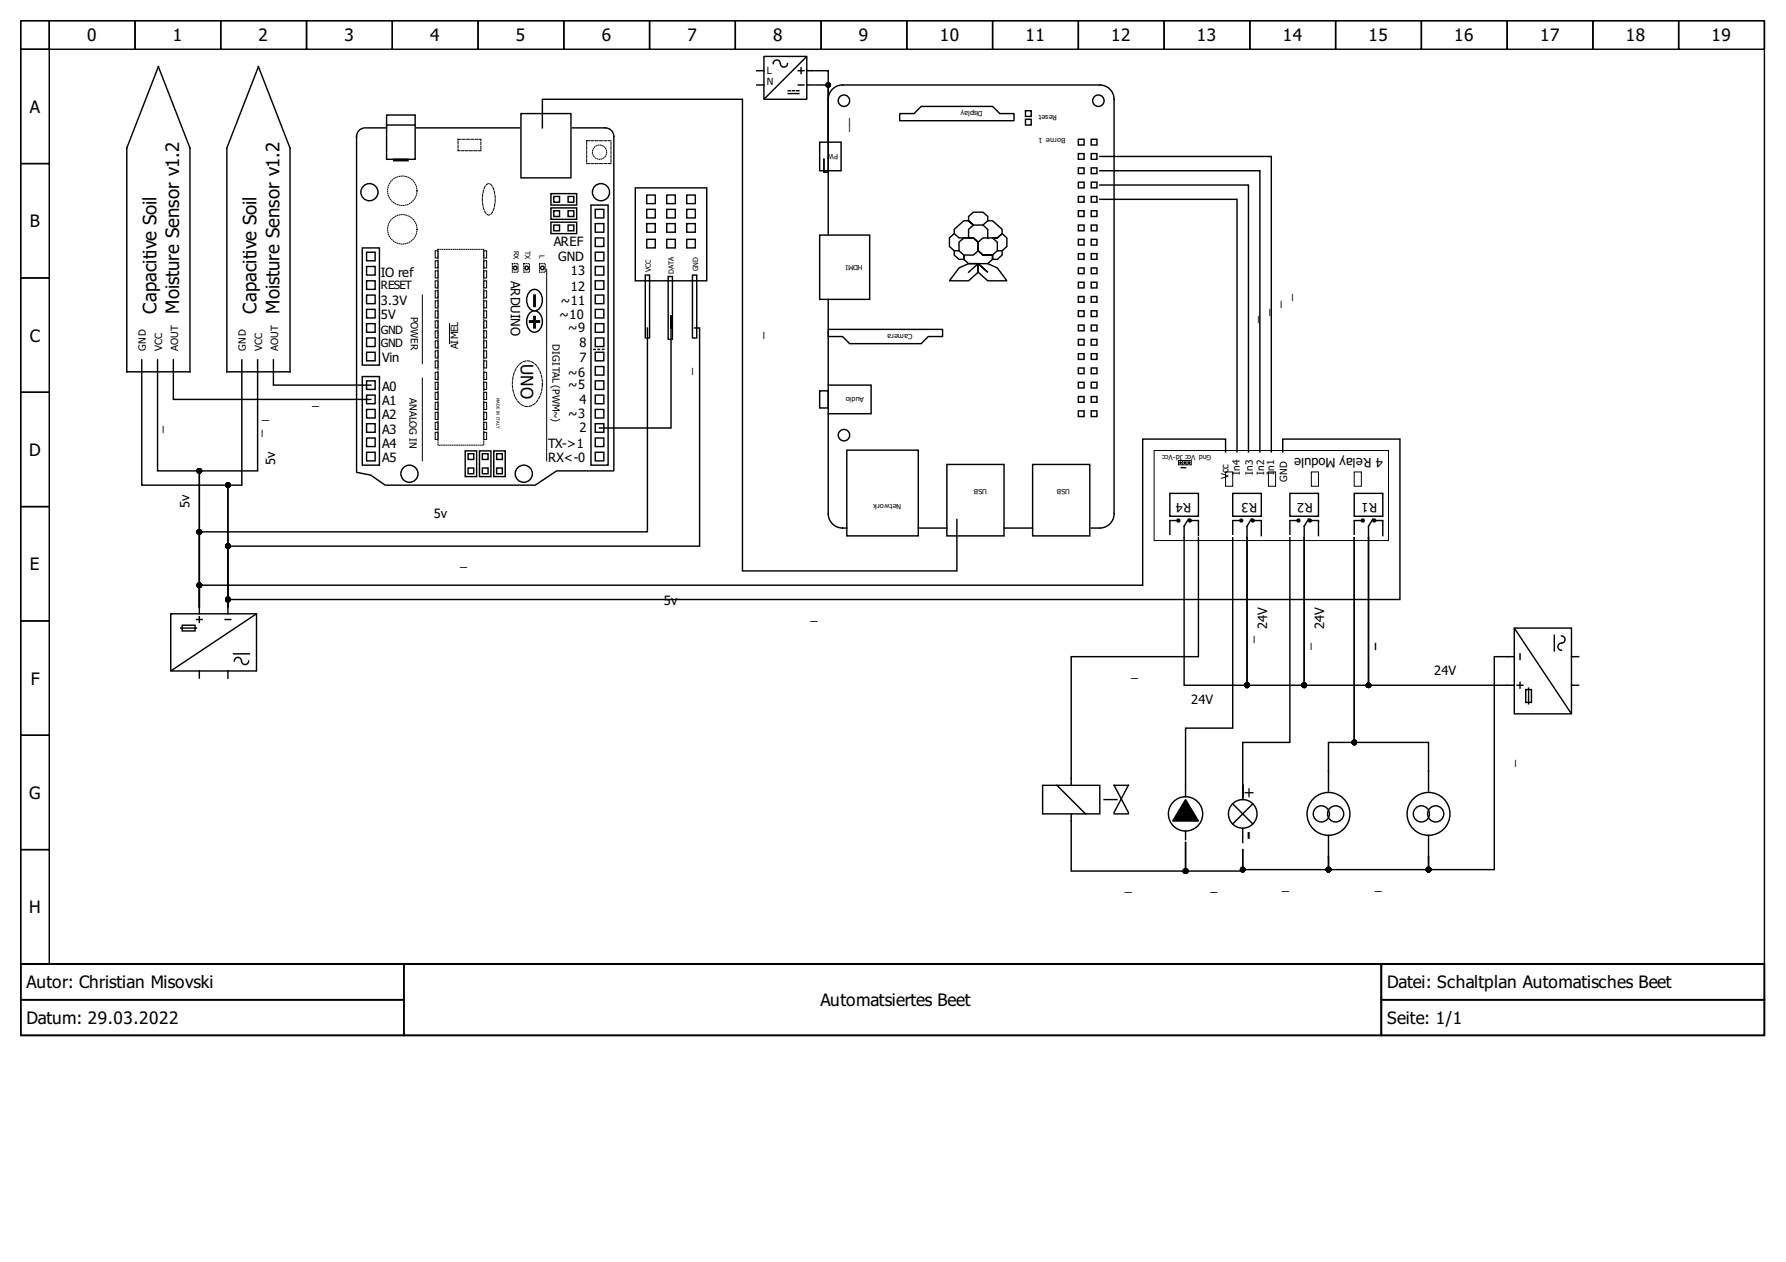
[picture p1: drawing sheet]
<svg xmlns="http://www.w3.org/2000/svg" width="297mm" height="210mm" viewBox="0 0 297 210" stroke-linecap="round" stroke-linejoin="round" font-family="sans-serif">
<g fill="none" stroke="#000" stroke-width=".24">
<path d="M3.4 3.4h290v156.9h-290zM3.4 3.4h4.8v4.8h-4.8zM3.4 8.2h4.8v19h-4.8zM8.2 3.4h14.3v4.8h-14.3zM22.5 3.4h14.2v4.8h-14.2zM26.3 11.1l5.3 13.5v37.2h-10.5v-37.2zM36.7 3.4h14.3v4.8h-14.3zM43 11.1l5.2 13.5v37.2h-10.5v-37.2zM51 3.4h14.2v4.8h-14.2zM64.3 19.1h4.7v7.4h-4.7zM65.2 3.4h14.3v4.8h-14.3zM79.5 3.4h14.3v4.8h-14.3z"/>
<path d="M86.6 18.9h8.4v10.7h-8.4zM93.8 3.4h14.2v4.8h-14.2zM108 3.4h14.3v4.8h-14.3zM122.3 3.4h14.3v4.8h-14.3zM125.9 14.1h1.2M125.9 11.8h1.2M127.1 9.4h7.1v7.1h-7.1zM129.8 10.5a.59 .59 0 0 0-.6-.5 .59 .59 0 0 0-.6 .6M131 10.6a.59 .59 0 0 1-.6 .6 .59 .59 0 0 1-.6-.6M131.1 15.1h.3M131.1 15.6h1.8M131.8 15.1h.4"/>
<path d="M132.5 15.1h.4M132.8 14.1h.9M132.8 11.8h.9M133.2 11.3v.9M134.1 9.5l-6.9 6.9M134.2 14.1h1.2M134.2 11.8h1.2M135.6 11.8h2.1v16.8h-.7v-2.1v2.1h.7v-14.5h-2.1M136.6 3.4h14.2v4.8h-14.2zM149.6 18.9h2.4l1.2-1.2h11.9l1.2 1.2h2.4v1.2h-19.1zM150.8 3.4h14.3v4.8h-14.3zM165.1 3.4h14.2v4.8h-14.2z"/>
<path d="M170.6 19.8h.9v1h-.9zM170.6 18.4h.9v1h-.9zM179.3 3.4h14.3v4.8h-14.3zM193.6 3.4h14.3v4.8h-14.3zM207.9 3.4h14.2v4.8h-14.2zM222.1 3.4h14.3v4.8h-14.3zM236.4 3.4h14.3v4.8h-14.3zM250.7 3.4h14.2v4.8h-14.2zM264.9 3.4h14.3v4.8h-14.3zM279.2 3.4h14.2v4.8h-14.2zM3.4 27.2h4.8v19h-4.8zM60.7 21.3a1.43 1.43 0 0 0-1.4 1.4v55.9l2.4 .4 2.4 1.7h24.9l3.6-2.4h9.5v-55.6a1.43 1.43 0 0 0-1.4-1.4h-5.5"/>
<path d="M61 21.3h3.3M64.3 20.8h4.7M65.5 26.5h2.4v.2h-2.4zM69.3 21.3h17.1M90.2 21.3v-4.8h33.3v78.5h35.6v-8.6M91.6 34.6h4.3v1.9h-4.3zM91.6 32.2h4.3v1.9h-4.3zM91.6 37h4.3v1.9h-4.3zM92.1 35.1h1v.9h-1zM92.1 37.4h1v1h-1zM92.1 32.7h1v.9h-1zM94.5 32.7h.9v.9h-.9z"/>
<path d="M94.5 35.1h.9v.9h-.9zM94.5 37.4h.9v1h-.9zM98.3 34.1h2.8v43.3h-2.8zM99 37.2h1.4v1.4h-1.4zM99 39.6h1.4v1.4h-1.4zM99 34.8h1.4v1.4h-1.4zM105.7 31.3h11.8v15.4h-11.8zM107.6 39.8h1.4v1.4h-1.4zM107.6 34.8h1.4v1.4h-1.4zM107.6 37.2h1.4v1.4h-1.4zM107.6 32.4h1.4v1.5h-1.4zM110.9 32.4h1.4v1.5h-1.4z"/>
<path d="M110.9 39.8h1.4v1.4h-1.4zM110.9 37.2h1.4v1.4h-1.4zM110.9 34.8h1.4v1.4h-1.4zM114.2 32.4h1.4v1.5h-1.4zM114.2 39.8h1.4v1.4h-1.4zM114.2 34.8h1.4v1.4h-1.4zM114.2 37.2h1.4v1.4h-1.4zM136.3 23.6h3.6v4.8h-3.6zM136.3 39.1h8.3v10.7h-8.3zM137.7 23.6v-7.1a2.38 2.38 0 0 1 2.4-2.4h42.8a2.38 2.38 0 0 1 2.4 2.4v69a2.38 2.38 0 0 1-2.4 2.3h-1.4M137.7 28.4v10.7M158.7 38.9l-.8 .7v1.4l.8 .7h.8"/>
<path d="M163.5 37.4l.8-.7h.8l1.6 1.4v.8l-.8 .7h-.8h.8l.8-.7 .8 .7v1.4l-.8 .7h-.8M164.3 39.6v-1.5l-.8-.7h-1.6l-.8 .7v1.5h.8l.8 .7v1.4l.8 .7h1.6l.8-.7v-1.4l-.8-.7h-1.6l-.8 .7-.8-.7h-1.6l-.8 .7v1.4l.8 .7h1.6l.8-.7v-1.4v1.4l.8 .7h1.6M164.3 36.7v-.7l-.8-.7h-1.6l-.8 .7v.7l.8 .7-.8-.7h-.8l-1.6 1.4v.8l.8 .7h1.6M179.3 23.2h1v.9h-1zM179.3 25.5h1v1h-1zM179.3 27.9h1v1h-1zM179.3 30.3h1v1h-1zM179.3 32.7h1v.9h-1zM179.3 35.1h1v.9h-1zM179.3 37.4h1v1h-1zM179.3 39.8h1v1h-1zM181.5 23.2h.9v.9h-.9z"/>
<path d="M181.5 25.5h.9v1h-.9zM181.5 27.9h.9v1h-.9zM181.5 30.3h.9v1h-.9zM181.5 32.7h.9v.9h-.9zM181.5 35.1h.9v.9h-.9zM181.5 37.4h.9v1h-.9zM181.5 39.8h.9v1h-.9zM182.9 30.8h24.7v44.4M182.9 28.4h26.6v46.8M182.9 26h28.5v49.2M182.9 33.2h22.8v42M3.4 46.2h4.8v19h-4.8z"/>
<path d="M23.6 59.9v20.8h14.3v20.2M26.2 59.9v18.4h7v22.6M28.8 59.9v6.5h32.9M40.2 59.9v20.8h-2.3v20.2M42.8 59.9v18.4h-9.6v22.6M45.5 59.9v4.2h16.2M60.3 41.2h2.8v19.5h-2.8zM61 49.1h1.4v1.4h-1.4zM61 46.7h1.4v1.4h-1.4zM61 51.5h1.4v1.4h-1.4zM61 44.3h1.4v1.5h-1.4zM61 41.9h1.4v1.5h-1.4z"/>
<path d="M61 56.2h1.4v1.4h-1.4zM61 58.6h1.4v1.4h-1.4zM61 53.8h1.4v1.5h-1.4zM88.1 53.4h1.6v.2h-1.6zM88.1 52a1.2 1.2 0 0 1 1.3-.2 1.2 1.2 0 0 1 .7 1.1 1.76 1.76 0 0 1-1.2 2.4 1.84 1.84 0 0 1-1.1-2.9zM88.1 48.5a1.2 1.2 0 0 1 1.3-.2 1.2 1.2 0 0 1 .7 1 1.76 1.76 0 0 1-1.2 2.4 1.84 1.84 0 0 1-1.1-2.8zM88.8 52.6h.2v1.9h-.2zM88.8 49.1h.2v1.9h-.2zM99 58.6h1.4v1.4h-1.4zM99 56.2h1.4v1.4h-1.4zM99 51.5h1.4v1.4h-1.4zM99 53.8h1.4v1.5h-1.4z"/>
<path d="M99 44.3h1.4v1.5h-1.4zM99 49.1h1.4v1.4h-1.4zM99 46.7h1.4v1.4h-1.4zM99 41.9h1.4v1.5h-1.4zM107.3 45.8h.7v10.4h-.7zM107.7 54.5v34h-74.5v12.4M111.1 46h.7v10.4h-.7zM111.6 54.5v-2.1v18.8h-11.9M115.2 45.8h.7v10.4h-.7zM115.5 54.5h.9v36.3h-78.5v10.1M137.7 54.8h19.1v1.2h-2.4l-1.2 1.2h-11.9l-1.2-1.2h-2.4zM137.7 49.8v14.3"/>
<path d="M158.7 41.7v.7l.8 .7h.8v-.7v.7l.8 .8h3.2l.8-.8v-.7v.7h.8l.8-.7v-.7M164.3 43.9l1.6 .7 1.6 2.1h-3.2l-1.6-1.4-1.6 1.4h-3.2l1.6-2.1 1.6-.7h1.6v1.4v-1.4l1.6 1.4-1.6-1.4-1.6 1.4M179.3 42.2h1v.9h-1zM179.3 44.6h1v.9h-1zM179.3 46.9h1v1h-1zM179.3 49.3h1v1h-1zM179.3 51.7h1v.9h-1zM179.3 54.1h1v.9h-1zM179.3 56.4h1v1h-1zM179.3 58.8h1v1h-1zM181.5 42.2h.9v.9h-.9zM181.5 44.6h.9v.9h-.9z"/>
<path d="M181.5 46.9h.9v1h-.9zM181.5 49.3h.9v1h-.9zM181.5 51.7h.9v.9h-.9zM181.5 54.1h.9v.9h-.9zM181.5 56.4h.9v1h-.9zM181.5 58.8h.9v1h-.9zM3.4 65.2h4.8v19.1h-4.8zM60.3 62.6h2.8v14.8h-2.8zM61 65.7h1.4v1.4h-1.4zM61 70.5h1.4v1.4h-1.4zM61 72.9h1.4v1.4h-1.4zM61 68.1h1.4v1.4h-1.4z"/>
<path d="M61 63.3h1.4v1.5h-1.4zM61 75.2h1.4v1.5h-1.4zM77.4 75h1.9v4.3h-1.9zM77.8 77.8h1v1h-1zM77.8 75.5h1v.9h-1zM79.7 75h1.9v4.3h-1.9zM80.2 77.8h1v1h-1zM80.2 75.5h1v.9h-1zM82.1 75h1.9v4.3h-1.9zM82.6 75.5h.9v.9h-.9zM82.6 77.8h.9v1h-.9zM99 65.7h1.4v1.4h-1.4z"/>
<path d="M99 68.1h1.4v1.4h-1.4zM99 63.3h1.4v1.5h-1.4zM99 61h1.4v1.4h-1.4zM99 72.9h1.4v1.4h-1.4zM99 75.2h1.4v1.5h-1.4zM99 70.5h1.4v1.4h-1.4zM136.3 65h1.4v2.9h-1.4zM137.7 64.1h7.2v4.7h-7.2zM137.7 68.8v16.7a2.51 2.51 0 0 0 3.1 2.3M140.8 74.9h11.9v14.2h-11.9zM157.5 77.2h9.5v11.9h-9.5zM171.7 77.2h9.5v11.9h-9.5z"/>
<path d="M179.3 61.2h1v1h-1zM179.3 63.6h1v.9h-1zM179.3 66h1v.9h-1zM179.3 68.3h1v1h-1zM181.5 61.2h.9v1h-.9zM181.5 63.6h.9v.9h-.9zM181.5 66h.9v.9h-.9zM181.5 68.3h.9v1h-.9zM196.5 77.8h.7M203.8 75.2v-2.2h-13.8v24.3h-156.8v3.6M213.3 75.2v-2.2h19.5v26.7h-194.9v-.9v2.1M3.4 84.3h4.8v19h-4.8z"/>
<path d="M152.7 87.8h4.8M167 87.8h4.7M194.6 82.1h4.7v3.8h-4.7zM194.6 86.6h1.1M194.6 86.7v2.2M197.7 86.3l-.8 1.2v26.5h10.5v-24.6M198.1 86.6h1.2M199.3 89.4v19.8h-21.1v21.4M199.3 86.7v2.4M205 89.4v31.7h-7.8v9.5M205 82.1h4.8v3.8h-4.8zM205 86.6h1.2"/>
<path d="M205 86.7v2.2M207.4 89.4v24.6h9.5v-24.6M208.1 86.3l-.7 1.2v1.9M208.6 86.6h1.2M209.8 86.7v2.4M214.5 89.4v34.1h-7.8v9.5M214.5 82.1h4.8v3.8h-4.8zM214.5 86.6h1.2M214.5 86.7v2.2M216.9 89.4v24.6h10.7v-24.6M217.6 86.3l-.7 1.2v1.9M218.1 86.6h1.2"/>
<path d="M219.3 86.7v2.4M225.2 82.1h4.8v3.8h-4.8zM225.2 86.6h1.2M225.2 86.7v2.2M227.6 89.4v24.6h24.2M228.3 86.3l-.7 1.2v1.9M228.8 86.6h1.2M230 86.7v2.4M3.4 103.3h4.8v19h-4.8zM28.4 102.1h14.3v9.5h-14.3zM30.1 104.5h2.6M30.3 104h2.1v.9h-2.1z"/>
<path d="M32.7 103h.9M33.2 100.9v1.2M33.2 102.6v.9M33.2 111.6v1.2M37.4 103h1M37.9 100.9v1.2M37.9 111.6v1.2M38.9 108.7h2.6M40.2 109.9a.59 .59 0 0 0-.7-.6 .59 .59 0 0 0-.5 .6M41.4 109.9a.59 .59 0 0 1-.6 .6 .59 .59 0 0 1-.6-.5M42.6 102.2l-14.1 9.3M251.8 104.5h9.6v14.2h-9.6z"/>
<path d="M251.8 109.2h-3.3v35.4h-10.9v-2.1M251.9 104.6l9.4 14M252.3 114h1M252.8 108.7v1M252.8 113.5v1M253.8 114.7h.9v2.1h-.9zM254.2 114.5v2.6M258.5 105.7v2.6M259.6 107a.59 .59 0 0 0-.5 .6 .59 .59 0 0 0 .6 .6M259.7 105.8a.59 .59 0 0 1 .6 .5 .59 .59 0 0 1-.6 .7M261.4 114h1.1M261.4 109.2h1.1"/>
<path d="M3.4 122.3h4.8v19h-4.8zM173.4 130.6h9.5v4.8h-9.5zM175.8 130.6l4.7 4.8M178.2 135.4v9.5h19v-4.8v4.8h9.5v-3.6v3.3h14.2v-2.1M183.6 133h2.2M185.3 135.1l2.4-4.5h-2.4l2.4 4.5M185.3 135.4h2.4M197.2 130.7v1.8M197.2 138.2v1.4M205 133.7l3.3 3.3M206.7 137.7v2.4M208.3 133.7l-3.3 3.3"/>
<path d="M220.9 131.6v-8.1h4.3v-34.1v34.1h12.4v8.1M220.9 138.9v3.6M237.6 138.9v3.6M3.4 141.3h4.8v19h-4.8zM220.9 142.5v2.1h16.7v-2.1M3.4 160.3h290v11.9h-290zM3.4 160.3h63.7v6h-63.7zM3.4 166.3h63.7v5.9h-63.7zM67.1 160.3h162.6v11.9h-162.6zM229.7 160.3h63.7v6h-63.7zM229.7 166.3h63.7v5.9h-63.7z"/>
<circle cx="140.4" cy="16.8" r=".95"/>
<circle cx="182.7" cy="16.8" r=".95"/>
<circle cx="61.4" cy="32" r="1.43"/>
<circle cx="100" cy="32" r="1.43"/>
<circle cx="85.7" cy="44.6" r=".3"/>
<circle cx="87.6" cy="44.6" r=".3"/>
<circle cx="90.2" cy="44.6" r=".3"/>
<circle cx="68.1" cy="78.8" r="1.43"/>
<circle cx="87.1" cy="78.8" r="1.43"/>
<circle cx="140.4" cy="72.4" r=".95"/>
<circle cx="196.3" cy="77" r=".12"/>
<circle cx="197.1" cy="77" r=".12"/>
<circle cx="197.8" cy="77" r=".12"/>
<circle cx="197.2" cy="135.4" r="2.85"/>
<circle cx="206.7" cy="135.4" r="2.38"/>
<circle cx="219.8" cy="135.4" r="1.34"/>
<circle cx="220.9" cy="135.4" r="3.6"/>
<circle cx="222.1" cy="135.4" r="1.34"/>
<circle cx="236.4" cy="135.4" r="1.34"/>
<circle cx="237.6" cy="135.4" r="3.6"/>
<circle cx="238.8" cy="135.4" r="1.34"/>
</g>
<g fill="#000" stroke="#000" stroke-width=".24">
<path d="M197.2 133l2.1 3.6h-4.3z"/>
<circle cx="137.7" cy="14.1" r=".36"/>
<circle cx="33.2" cy="78.3" r=".36"/>
<circle cx="33.2" cy="97.3" r=".36"/>
<circle cx="33.2" cy="88.5" r=".36"/>
<circle cx="37.9" cy="80.7" r=".36"/>
<circle cx="37.9" cy="90.8" r=".36"/>
<circle cx="37.9" cy="99.7" r=".36"/>
<circle cx="196" cy="86.6" r=".24"/>
<circle cx="197.9" cy="86.6" r=".24"/>
<circle cx="206.4" cy="86.6" r=".24"/>
<circle cx="208.3" cy="86.6" r=".24"/>
<circle cx="216" cy="86.6" r=".24"/>
<circle cx="217.9" cy="86.6" r=".24"/>
<circle cx="226.7" cy="86.6" r=".24"/>
<circle cx="228.6" cy="86.6" r=".24"/>
<circle cx="207.4" cy="114" r=".36"/>
<circle cx="216.9" cy="114" r=".36"/>
<circle cx="227.6" cy="114" r=".36"/>
<circle cx="225.2" cy="123.5" r=".36"/>
<circle cx="197.2" cy="144.9" r=".36"/>
<circle cx="206.7" cy="144.6" r=".36"/>
<circle cx="220.9" cy="144.6" r=".36"/>
<circle cx="237.6" cy="144.6" r=".36"/>
</g>
<g fill="none" stroke="#000" stroke-width=".17">
<path d="M70.2 49.1v11.4M72.4 58.4h.5v1.1h-.5zM72.4 43.4h.5v1.2h-.5zM72.4 50h.5v1.2h-.5zM72.4 48.4h.5v1.2h-.5zM72.4 53.4h.5v1.1h-.5zM72.4 45h.5v1.2h-.5zM72.4 41.7h.5v1.2h-.5zM72.4 55h.5v1.2h-.5zM72.4 51.7h.5v1.2h-.5zM72.4 56.7h.5v1.2h-.5zM72.4 46.7h.5v1.2h-.5z"/>
<path d="M74.8 53.8v3.4M80.5 48.4h.4v1.2h-.4zM80.5 58.4h.4v1.1h-.4zM80.5 43.4h.4v1.2h-.4zM80.5 50h.4v1.2h-.4zM80.5 53.4h.4v1.1h-.4zM80.5 45h.4v1.2h-.4zM80.5 41.7h.4v1.2h-.4zM80.5 55h.4v1.2h-.4zM80.5 51.7h.4v1.2h-.4zM80.5 56.7h.4v1.2h-.4zM80.5 46.7h.4v1.2h-.4z"/>
<path d="M90.9 44.8v31.9M70.2 62.9v13.8M72.4 63.6h.5v1.2h-.5zM72.4 70.2h.5v1.2h-.5zM72.4 68.6h.5v1.2h-.5zM72.4 65.2h.5v1.2h-.5zM72.4 61.9h.5v1.2h-.5zM72.4 71.9h.5v1.2h-.5zM72.4 60h.5v1.2h-.5zM72.4 66.9h.5v1.2h-.5zM80.5 63.6h.4v1.2h-.4zM80.5 68.6h.4v1.2h-.4z"/>
<path d="M80.5 70.2h.4v1.2h-.4zM80.5 65.2h.4v1.2h-.4zM80.5 61.9h.4v1.2h-.4zM80.5 71.9h.4v1.2h-.4zM80.5 60h.4v1.2h-.4zM80.5 66.9h.4v1.2h-.4zM191.9 74.9h39v15h-39zM196 76.6h2.1v.7h-2.1zM196.7 76.6v.7M197.4 76.6v.7M203.8 78.5h1.2v2.4h-1.2zM211 78.5h1.2v2.4h-1.2z"/>
<path d="M218.1 78.5h1.2v2.4h-1.2zM225.2 78.5h1.2v2.4h-1.2z"/>
</g>
<g fill="none" stroke="#000" stroke-width=".17" stroke-dasharray=".1 .2">
<path d="M72.9 41.5h7.6v32.5h-7.6zM85.2 43.9h1v1.4h-1zM87.1 43.9h1v1.4h-1zM89.7 43.9h1v1.4h-1z"/>
<circle cx="66.9" cy="38.1" r="2.45"/>
<circle cx="66.9" cy="31.7" r="2.45"/>
<circle cx="99.7" cy="25.3" r="1.19"/>
</g>
<path d="M98.8 58.1h1.9" fill="none" stroke="#000" stroke-width=".24" stroke-dasharray=".2 .5"/>
<path d="M76.2 23.2h3.8v1.9h-3.8zM81 30.6l.3-.1a1.41 1.41 0 0 1 .9 1.3 4.6 4.6 0 0 1-.6 3.9l-.3 .1a1.41 1.41 0 0 1-.9-1.3 4.6 4.6 0 0 1 .6-3.9zM97.6 23.4h4v3.8h-4zM86.3 60.7a1.9 1.9 0 0 1 3.2 .4 4.9 4.9 0 0 1-.8 6.2 1.92 1.92 0 0 1-2.8-.8 5.2 5.2 0 0 1 .4-5.8z" fill="none" stroke="#000" stroke-width=".17" stroke-dasharray=".5 .2"/>
<text font-size="4" x="206.4" y="138.2" transform="rotate(90 206.4 138.2)">-</text>
<g font-size="3.1">
<text x="26" y="52.2" transform="rotate(-90 26 52.2)">Capacitive Soil</text>
<text x="29.8" y="52.2" transform="rotate(-90 29.8 52.2)">Moisture Sensor v1.2</text>
<text x="42.7" y="52.2" transform="rotate(-90 42.7 52.2)">Capacitive Soil</text>
<text x="46.5" y="52.2" transform="rotate(-90 46.5 52.2)">Moisture Sensor v1.2</text>
</g>
<g font-size="2.9">
<text x="14.5" y="6.9">0</text>
<text x="28.8" y="6.9">1</text>
<text x="43" y="6.9">2</text>
<text x="57.3" y="6.9">3</text>
<text x="71.5" y="6.9">4</text>
<text x="85.8" y="6.9">5</text>
<text x="100.1" y="6.9">6</text>
<text x="114.3" y="6.9">7</text>
<text x="128.6" y="6.9">8</text>
<text x="142.9" y="6.9">9</text>
<text x="156.3" y="6.9">10</text>
<text x="170.6" y="6.9">11</text>
<text x="184.8" y="6.9">12</text>
<text x="199.1" y="6.9">13</text>
<text x="213.3" y="6.9">14</text>
<text x="227.6" y="6.9">15</text>
<text x="241.9" y="6.9">16</text>
<text x="256.1" y="6.9">17</text>
<text x="270.4" y="6.9">18</text>
<text x="284.7" y="6.9">19</text>
<text x="5" y="18.8">A</text>
<text x="5" y="37.8">B</text>
<text x="5" y="56.8">C</text>
<text x="86.6" y="60.5" transform="rotate(90 86.6 60.5)">UNO</text>
<text x="4.9" y="75.8">D</text>
<text x="5" y="94.8">E</text>
<text x="5.1" y="113.9">F</text>
<text x="4.9" y="132.9">G</text>
<text x="4.9" y="151.9">H</text>
<text x="4.4" y="164.4">Autor: Christian Misovski</text>
<text x="136.4" y="167.3">Automatsiertes Beet</text>
<text x="230.7" y="164.4">Datei: Schaltplan Automatisches Beet</text>
<text x="4.4" y="170.3">Datum: 29.03.2022</text>
<text x="230.7" y="170.3">Seite: 1/1</text>
</g>
<text font-size="2.6" x="206.9" y="130.9" transform="rotate(90 206.9 130.9)">+</text>
<g font-size="2.1">
<text x="141.1" y="22" transform="rotate(-90 141.1 22)">__</text>
<text x="92.1" y="41">AREF</text>
<text x="63.3" y="46">IO ref</text>
<text x="85" y="46.7" transform="rotate(90 85 46.7)">ARDUINO</text>
<text x="92.8" y="43.4">GND</text>
<text x="95" y="45.8">13</text>
<text x="63.3" y="50.7">3.3V</text>
<text x="63.3" y="53.1">5V</text>
<text x="93.1" y="53.1">~10</text>
<text x="93.3" y="50.7">~11</text>
<text x="95" y="48.4">12</text>
<text x="209.1" y="53.7" transform="rotate(-90 209.1 53.7)">_</text>
<text x="211" y="52.5" transform="rotate(-90 211 52.5)">_</text>
<text x="212.9" y="51.3" transform="rotate(-90 212.9 51.3)">_</text>
<text x="214.8" y="50.1" transform="rotate(-90 214.8 50.1)">_</text>
<text x="94.5" y="55.3">~9</text>
<text x="96.4" y="57.6">8</text>
<text x="126.8" y="56.3" transform="rotate(-90 126.8 56.3)">_</text>
<text x="63.6" y="60.3">Vin</text>
<text x="63.6" y="65">A0</text>
<text x="94.5" y="64.8">~5</text>
<text x="94.5" y="62.6">~6</text>
<text x="96.4" y="60.3">7</text>
<text x="114.9" y="62.4" transform="rotate(-90 114.9 62.4)">_</text>
<text x="26.9" y="71.9" transform="rotate(-90 26.9 71.9)">_</text>
<text x="43.6" y="69.8">_</text>
<text x="51.9" y="67.4">_</text>
<text x="63.6" y="69.8">A2</text>
<text x="63.6" y="67.4">A1</text>
<text x="94.5" y="69.5">~3</text>
<text x="96.4" y="67.1">4</text>
<text x="96.4" y="71.9">2</text>
<text x="43.4" y="72.6" transform="rotate(-90 43.4 72.6)">_</text>
<text x="45.8" y="77.4" transform="rotate(-90 45.8 77.4)">5v</text>
<text x="63.6" y="76.9">A5</text>
<text x="63.6" y="74.5">A4</text>
<text x="63.6" y="72.1">A3</text>
<text x="91.2" y="74.5">TX-&gt;1</text>
<text x="91.2" y="76.9">RX&lt;-0</text>
<text x="230" y="76.1" transform="rotate(-180 230 76.1)">4 Relay Module</text>
<text x="198.1" y="83.7" transform="rotate(-180 198.1 83.7)">R4</text>
<text x="209.1" y="83.7" transform="rotate(-180 209.1 83.7)">R3</text>
<text x="218.3" y="83.7" transform="rotate(-180 218.3 83.7)">R2</text>
<text x="229" y="83.7" transform="rotate(-180 229 83.7)">R1</text>
<text x="31.5" y="84.5" transform="rotate(-90 31.5 84.5)">5v</text>
<text x="72.1" y="86.2">5v</text>
<text x="76.5" y="94.2">_</text>
<text x="110.4" y="100.7">5v</text>
<text x="134.8" y="103">_</text>
<text x="208.3" y="106.9" transform="rotate(-90 208.3 106.9)">_</text>
<text x="210.7" y="104.7" transform="rotate(-90 210.7 104.7)">24V</text>
<text x="220.2" y="104.7" transform="rotate(-90 220.2 104.7)">24V</text>
<text x="188.1" y="112.5">_</text>
<text x="217.9" y="108.1" transform="rotate(-90 217.9 108.1)">_</text>
<text x="228.6" y="108.1" transform="rotate(-90 228.6 108.1)">_</text>
<text x="238.5" y="112.3">24V</text>
<text x="198.1" y="117.1">24V</text>
<text x="251.8" y="127.5" transform="rotate(-90 251.8 127.5)">_</text>
<text x="187.1" y="148.2">_</text>
<text x="201.3" y="148.2">_</text>
<text x="213.2" y="148">_</text>
<text x="228.7" y="148">_</text>
</g>
<g font-size="1.9">
<text x="63.3" y="48.1">RESET</text>
<text x="63.3" y="55.5">GND</text>
<text x="63.3" y="57.6">GND</text>
</g>
<g font-size="1.7">
<text x="127.5" y="14.1">N</text>
<text x="127.5" y="12.3">L</text>
<text x="68.3" y="52.6" transform="rotate(90 68.3 52.6)">POWER</text>
<text x="24.3" y="58.3" transform="rotate(-90 24.3 58.3)">GND</text>
<text x="27" y="58.3" transform="rotate(-90 27 58.3)">VCC</text>
<text x="29.6" y="58.3" transform="rotate(-90 29.6 58.3)">AOUT</text>
<text x="40.9" y="58.3" transform="rotate(-90 40.9 58.3)">GND</text>
<text x="43.6" y="58.3" transform="rotate(-90 43.6 58.3)">VCC</text>
<text x="46.3" y="58.3" transform="rotate(-90 46.3 58.3)">AOUT</text>
<text x="76.2" y="58.1" transform="rotate(-90 76.2 58.1)">AIMEL</text>
<text x="91.9" y="57.2" transform="rotate(90 91.9 57.2)">DIGITAL (PWM~)</text>
<text x="68.1" y="66.2" transform="rotate(90 68.1 66.2)">ANALOG IN</text>
<text x="204.3" y="79.7" transform="rotate(-90 204.3 79.7)">Vcc</text>
<text x="206.2" y="79" transform="rotate(-90 206.2 79)">In4</text>
<text x="208.3" y="79" transform="rotate(-90 208.3 79)">In3</text>
<text x="210.3" y="79" transform="rotate(-90 210.3 79)">In2</text>
<text x="211.9" y="79" transform="rotate(-90 211.9 79)">In1</text>
<text x="214.1" y="80.2" transform="rotate(-90 214.1 80.2)">GND</text>
</g>
<g font-size="1.2">
<text x="163.4" y="18.4" transform="rotate(-180 163.4 18.4)">Display</text>
<text x="175.8" y="19.1" transform="rotate(-180 175.8 19.1)">Reset</text>
<text x="177.2" y="22.9" transform="rotate(-180 177.2 22.9)">Borne 1</text>
<text x="139.4" y="25.5" transform="rotate(-180 139.4 25.5)">PW</text>
<text x="85.5" y="41.7" transform="rotate(90 85.5 41.7)">RX</text>
<text x="87.4" y="41.7" transform="rotate(90 87.4 41.7)">TX</text>
<text x="89.7" y="42.4" transform="rotate(90 89.7 42.4)">L</text>
<text x="108.3" y="45.3" transform="rotate(-90 108.3 45.3)">VCC</text>
<text x="112.1" y="45.5" transform="rotate(-90 112.1 45.5)">DATA</text>
<text x="116.1" y="45" transform="rotate(-90 116.1 45)">GND</text>
<text x="143.5" y="44.1" transform="rotate(-180 143.5 44.1)">HDMI</text>
<text x="151.8" y="55.5" transform="rotate(-180 151.8 55.5)">Camera</text>
<text x="143.7" y="66" transform="rotate(-180 143.7 66)">Audio</text>
<text x="201.5" y="75.6" transform="rotate(-180 201.5 75.6)">Gnd Vcc Jd-Vcc</text>
<text x="149.9" y="83.8" transform="rotate(-180 149.9 83.8)">Network</text>
<text x="164.1" y="81.4" transform="rotate(-180 164.1 81.4)">USB</text>
<text x="177.9" y="81.4" transform="rotate(-180 177.9 81.4)">USB</text>
</g>
<text font-size=".7" x="82.6" y="66.2" transform="rotate(90 82.6 66.2)">MADE IN ITALY</text>
</svg>
